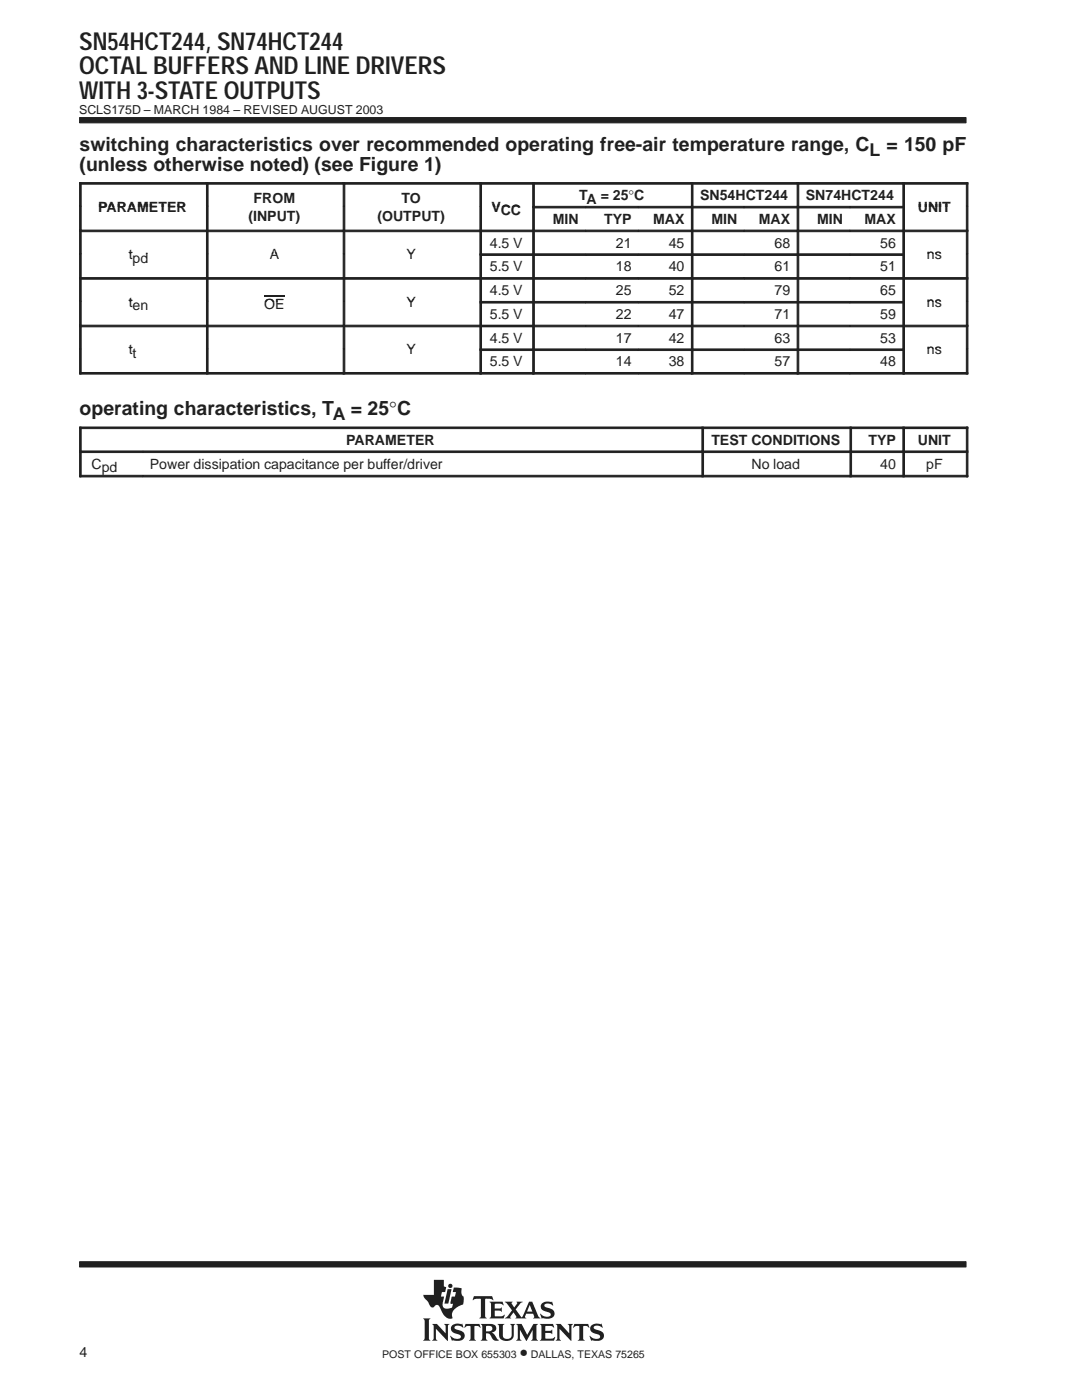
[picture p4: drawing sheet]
<svg xmlns="http://www.w3.org/2000/svg" width="216mm" height="279mm" viewBox="0 0 216 279" stroke-linecap="round" stroke-linejoin="round" font-family="sans-serif">
<g fill="#231f20" stroke="#231f20" stroke-width=".2">
<path d="M15.9 23.5h176.9v1h-176.9z" fill-rule="evenodd"/>
<path d="M15.9 251.8h176.9v1.1h-176.9z" fill-rule="evenodd"/>
</g>
<g fill="#231f20">
<path d="M89.3 257.3h.8l-.6 2.9h-.8z"/>
<path d="M95.9 264.2h2.1a.85 .85 0 0 1 1 .8 .85 .85 0 0 1-.9 .9l.4 .3 .7 1 .4 .2-.2 .1a1.11 1.11 0 0 1-1.4-.9l-.3-.4-.7-.1v1l.3 .5h-1.4l.3-.6v-2.3z" fill-rule="evenodd"/>
<path d="M100.7 259.8h1.6l-.2 .4 .5 .7 .6-.8-.1-.3h1.2l-.5 .3-.9 1.2 1 1.5a.22 .22 0 0 0 .3 .1 .22 .22 0 0 0 .1-.3l1.3-2.8h.6l1.2 2.9 .4 .4-1.4-.1a.24 .24 0 0 0 .2-.1 .24 .24 0 0 0 0-.3l-.2-.4h-1.4l-.3 .6 .3 .3h-2.2l.2-.3-.5-.9-.7 .9 .2 .3h-1.3l.5-.4 1-1.2z" fill-rule="evenodd"/>
<path d="M118 264.5a2.12 2.12 0 0 1 1.9-.2l.1-.1 .3 .8-.8-.4h-.7a.35 .35 0 0 0-.3 .3 .35 .35 0 0 0 .2 .4l.5 .1a1.16 1.16 0 0 1 1.2 1.6 1.23 1.23 0 0 1-1.1 .6l-1.1-.1-.2 .1-.4-1 .9 .5 .7 .1a.47 .47 0 0 0 .6-.4 .47 .47 0 0 0-.6-.5 1.28 1.28 0 0 1-1.4-1.4z" fill-rule="evenodd"/>
<path d="M114.6 264.2h2.8l.2 .8-.5-.4h-.6l-.1 .2v2.4l.3 .4h-1.4l.3-.4v-2.4l-.1-.2h-.6l-.6 .4z" fill-rule="evenodd"/>
<path d="M107.7 264.2h2.6l.2 .8-.6-.4-1.1 .1v.9h1l.4-.3v1l-.3-.3h-1.1v1.1h1.4l.5-.3-.2 .8h-2.8l.3-.6v-2.3z" fill-rule="evenodd"/>
<path d="M110.9 264.2h1l1.7 1.9v-1.5l-.3-.4h1l-.3 .4v3l-2.4-2.4v2l.3 .4h-1l.3-.4v-2.6z" fill-rule="evenodd"/>
<path d="M103 264.2h1.1l1.1 2.2 1.2-2.2h.9l-.3 .4v2.6l.4 .4h-1.4l.3-.4v-1.8l-1.3 2.2-1.3-2.2v1.7l.4 .5h-1.1l.3-.6v-2.3z" fill-rule="evenodd"/>
<path d="M90.2 264.5a2.17 2.17 0 0 1 1.9-.2l.1-.1 .3 .8-.8-.4h-.7a.36 .36 0 0 0-.3 .4 .36 .36 0 0 0 .4 .3l.3 .1a1.19 1.19 0 0 1 1.3 1.5l-.1 .1a1.23 1.23 0 0 1-1.1 .6l-1.1-.1-.2 .1-.4-1h.1a1.37 1.37 0 0 0 2.1 .3 .6 .6 0 0 0-.8-.7 1.08 1.08 0 0 1-1-.5 1.08 1.08 0 0 1 0-1.1z" fill-rule="evenodd"/>
<path d="M92.9 264.2h2.8l.2 .8-.5-.4h-.6l-.1 .2v2.4l.3 .4h-1.4l.2-.3 .1-.3v-2.3l-.7-.1-.6 .4z" fill-rule="evenodd"/>
<path d="M99.3 264.2h1.3l-.3 .4 .1 2.2 .2 .3 .8 .1a.73 .73 0 0 0 .7-.8v-1.8l-.3-.4h1l-.3 .4v1.9a1.56 1.56 0 0 1-1.3 1.2 1.56 1.56 0 0 1-1.5-.7l-.1-2.4z" fill-rule="evenodd"/>
<path d="M86.2 264.2h1l1.7 1.9v-1.5l-.3-.4h1.1l-.3 .4v3l-2.4-2.4v2l.3 .4h-1.1l.3-.6v-2.3z" fill-rule="evenodd"/>
<path d="M84.4 263.1h1.5l-.3 .4v3.7l.3 .4h-1.5l.3-.6v-3.4z" fill-rule="evenodd"/>
<path d="M94.6 258.7h3.6l.2 .8-.7-.3-.9 .1v3.4l.3 .4h-1.4l.3-.4v-3.4l-1-.1-.7 .3z" fill-rule="evenodd"/>
<path d="M97.7 259.8h2.6l.2 .7-.7-.3-1.1 .1v.8h1.1l.3-.2v.9l-.3-.2h-1.1v1l.1 .1h1.3l.5-.3h.1l-.2 .7h-2.8l.3-.5v-2.3z" fill-rule="evenodd"/>
<path d="M108.1 260.2l.1-.1a1.88 1.88 0 0 1 1.4-.3l.4 .1 .2-.2 .2 .8-1.1-.4a.44 .44 0 0 0-.7 .4 .44 .44 0 0 0 .6 .5 1.34 1.34 0 0 1 1.4 1.3 1.13 1.13 0 0 1-1.1 .9h-.8a.37 .37 0 0 0-.6 0l-.3-1h.1l.6 .5 .8 .1a.47 .47 0 0 0 .6-.5 .47 .47 0 0 0-.5-.4l-.2-.1a1.11 1.11 0 0 1-1.2-1.5z" fill-rule="evenodd"/>
<path d="M86.6 255.4h2v1.3l.4 .2-.2 1h-.6l-.2 .9h.6l-.2 1.1a1.11 1.11 0 0 0 .3 1.2l.6 .1 .9-.3 .2-.7-.5-.1 .2-1.3h.7l.2-.9h-.7l.3-1 1.5 .2v1l.1 .4 .3 .3v.9a.54 .54 0 0 1-.4 .7l-.4 .2a2.35 2.35 0 0 0-1.5 1.6v.4a.29 .29 0 0 1 .1 .3 .29 .29 0 0 1-.2 .3h-.1a2.21 2.21 0 0 1-2-1.9l-.1-.1a.68 .68 0 0 0-.5-.7 .68 .68 0 0 0-.8 .4 .88 .88 0 0 1-1.1-.9l-.8-.9-.2-.7h2.1z" fill-rule="evenodd"/>
<circle cx="89.9" cy="256.6" r=".43"/>
</g>
<g fill="#fff">
<path d="M105.7 260.4l.5 1.4h-1z"/>
<path d="M97 264.7l.6-.1a.56 .56 0 0 1 .7 .5 .56 .56 0 0 1-.7 .6h-.6z" fill-rule="evenodd"/>
</g>
<g fill="#231f20" stroke="#231f20" stroke-width=".2">
<path d="M15.9 36.4h.3v4.8h-.3z" fill-rule="evenodd"/>
<path d="M15.9 36.4h25.3v.4h-25.3z" fill-rule="evenodd"/>
<path d="M41.2 36.4h.3v4.8h-.3z" fill-rule="evenodd"/>
<path d="M41.2 36.4h27.3v.4h-27.3z" fill-rule="evenodd"/>
<path d="M68.5 36.4h.3v4.8h-.3z" fill-rule="evenodd"/>
<path d="M68.5 36.4h27.2v.4h-27.2z" fill-rule="evenodd"/>
<path d="M95.8 36.4h.3v4.8h-.3z" fill-rule="evenodd"/>
<path d="M95.8 36.4h10.5v.4h-10.5z" fill-rule="evenodd"/>
<path d="M106.3 36.4h.3v4.8h-.3z" fill-rule="evenodd"/>
<path d="M106.3 36.4h31.6v.4h-31.6z" fill-rule="evenodd"/>
<path d="M138 36.4h.3v4.8h-.3z" fill-rule="evenodd"/>
<path d="M138 36.4h21v.4h-21z" fill-rule="evenodd"/>
<path d="M159.1 36.4h.3v4.8h-.3z" fill-rule="evenodd"/>
<path d="M159.1 36.4h21v.4h-21z" fill-rule="evenodd"/>
<path d="M180.2 36.4h.3v4.8h-.3z" fill-rule="evenodd"/>
<path d="M192.8 36.4h.3v4.8h-.3z" fill-rule="evenodd"/>
<path d="M180.2 36.4h12.9v.4h-12.9z" fill-rule="evenodd"/>
<path d="M15.9 41.2h.3v4.7h-.3z" fill-rule="evenodd"/>
<path d="M41.2 41.2h.3v4.7h-.3z" fill-rule="evenodd"/>
<path d="M68.5 41.2h.3v4.7h-.3z" fill-rule="evenodd"/>
<path d="M95.8 41.2h.3v4.7h-.3z" fill-rule="evenodd"/>
<path d="M106.3 41.2h.3v4.7h-.3z" fill-rule="evenodd"/>
<path d="M106.3 41.2h10.5v.3h-10.5z" fill-rule="evenodd"/>
<path d="M116.9 41.2h10.5v.3h-10.5z" fill-rule="evenodd"/>
<path d="M127.4 41.2h10.5v.3h-10.5z" fill-rule="evenodd"/>
<path d="M138 41.2h.3v4.7h-.3z" fill-rule="evenodd"/>
<path d="M138 41.2h10.5v.3h-10.5z" fill-rule="evenodd"/>
<path d="M148.5 41.2h10.5v.3h-10.5z" fill-rule="evenodd"/>
<path d="M159.1 41.2h.3v4.7h-.3z" fill-rule="evenodd"/>
<path d="M159.1 41.2h10.5v.3h-10.5z" fill-rule="evenodd"/>
<path d="M169.6 41.2h10.5v.3h-10.5z" fill-rule="evenodd"/>
<path d="M180.2 41.2h.3v4.7h-.3z" fill-rule="evenodd"/>
<path d="M192.8 41.2h.3v4.7h-.3z" fill-rule="evenodd"/>
<path d="M15.9 45.9h.3v4.7h-.3z" fill-rule="evenodd"/>
<path d="M15.9 45.9h25.3v.3h-25.3z" fill-rule="evenodd"/>
<path d="M41.2 45.9h.3v4.7h-.3z" fill-rule="evenodd"/>
<path d="M41.2 45.9h27.3v.3h-27.3z" fill-rule="evenodd"/>
<path d="M68.5 45.9h.3v4.7h-.3z" fill-rule="evenodd"/>
<path d="M68.5 45.9h27.2v.3h-27.2z" fill-rule="evenodd"/>
<path d="M95.8 45.9h.3v4.7h-.3z" fill-rule="evenodd"/>
<path d="M95.8 45.9h10.5v.3h-10.5z" fill-rule="evenodd"/>
<path d="M106.3 45.9h.3v4.7h-.3z" fill-rule="evenodd"/>
<path d="M106.3 45.9h10.5v.3h-10.5z" fill-rule="evenodd"/>
<path d="M116.9 45.9h10.5v.3h-10.5z" fill-rule="evenodd"/>
<path d="M127.4 45.9h10.5v.3h-10.5z" fill-rule="evenodd"/>
<path d="M138 45.9h.3v4.7h-.3z" fill-rule="evenodd"/>
<path d="M138 45.9h10.5v.3h-10.5z" fill-rule="evenodd"/>
<path d="M148.5 45.9h10.5v.3h-10.5z" fill-rule="evenodd"/>
<path d="M159.1 45.9h.3v4.7h-.3z" fill-rule="evenodd"/>
<path d="M159.1 45.9h10.5v.3h-10.5z" fill-rule="evenodd"/>
<path d="M169.6 45.9h10.5v.3h-10.5z" fill-rule="evenodd"/>
<path d="M180.2 45.9h.3v4.7h-.3z" fill-rule="evenodd"/>
<path d="M192.8 45.9h.3v4.7h-.3z" fill-rule="evenodd"/>
<path d="M180.2 45.9h12.9v.3h-12.9z" fill-rule="evenodd"/>
<path d="M15.9 50.7h.3v4.7h-.3z" fill-rule="evenodd"/>
<path d="M41.2 50.7h.3v4.7h-.3z" fill-rule="evenodd"/>
<path d="M68.5 50.7h.3v4.7h-.3z" fill-rule="evenodd"/>
<path d="M95.8 50.7h.3v4.7h-.3z" fill-rule="evenodd"/>
<path d="M95.8 50.7h10.5v.3h-10.5z" fill-rule="evenodd"/>
<path d="M106.3 50.7h.3v4.7h-.3z" fill-rule="evenodd"/>
<path d="M106.3 50.7h10.5v.3h-10.5z" fill-rule="evenodd"/>
<path d="M116.9 50.7h10.5v.3h-10.5z" fill-rule="evenodd"/>
<path d="M127.4 50.7h10.5v.3h-10.5z" fill-rule="evenodd"/>
<path d="M138 50.7h.3v4.7h-.3z" fill-rule="evenodd"/>
<path d="M138 50.7h10.5v.3h-10.5z" fill-rule="evenodd"/>
<path d="M148.5 50.7h10.5v.3h-10.5z" fill-rule="evenodd"/>
<path d="M159.1 50.7h.3v4.7h-.3z" fill-rule="evenodd"/>
<path d="M159.1 50.7h10.5v.3h-10.5z" fill-rule="evenodd"/>
<path d="M169.6 50.7h10.5v.3h-10.5z" fill-rule="evenodd"/>
<path d="M180.2 50.7h.3v4.7h-.3z" fill-rule="evenodd"/>
<path d="M192.8 50.7h.3v4.7h-.3z" fill-rule="evenodd"/>
<path d="M15.9 55.4h.3v4.7h-.3z" fill-rule="evenodd"/>
<path d="M15.9 55.4h25.3v.3h-25.3z" fill-rule="evenodd"/>
<path d="M41.2 55.4h.3v4.7h-.3z" fill-rule="evenodd"/>
<path d="M41.2 55.4h27.3v.3h-27.3z" fill-rule="evenodd"/>
<path d="M68.5 55.4h.3v4.7h-.3z" fill-rule="evenodd"/>
<path d="M68.5 55.4h27.2v.3h-27.2z" fill-rule="evenodd"/>
<path d="M95.8 55.4h.3v4.7h-.3z" fill-rule="evenodd"/>
<path d="M95.8 55.4h10.5v.3h-10.5z" fill-rule="evenodd"/>
<path d="M106.3 55.4h.3v4.7h-.3z" fill-rule="evenodd"/>
<path d="M106.3 55.4h10.5v.3h-10.5z" fill-rule="evenodd"/>
<path d="M116.9 55.4h10.5v.3h-10.5z" fill-rule="evenodd"/>
<path d="M127.4 55.4h10.5v.3h-10.5z" fill-rule="evenodd"/>
<path d="M138 55.4h.3v4.7h-.3z" fill-rule="evenodd"/>
<path d="M138 55.4h10.5v.3h-10.5z" fill-rule="evenodd"/>
<path d="M148.5 55.4h10.5v.3h-10.5z" fill-rule="evenodd"/>
<path d="M159.1 55.4h.3v4.7h-.3z" fill-rule="evenodd"/>
<path d="M159.1 55.4h10.5v.3h-10.5z" fill-rule="evenodd"/>
<path d="M169.6 55.4h10.5v.3h-10.5z" fill-rule="evenodd"/>
<path d="M180.2 55.4h.3v4.7h-.3z" fill-rule="evenodd"/>
<path d="M192.8 55.4h.3v4.7h-.3z" fill-rule="evenodd"/>
<path d="M180.2 55.4h12.9v.3h-12.9z" fill-rule="evenodd"/>
<path d="M15.9 60.2h.3v4.7h-.3z" fill-rule="evenodd"/>
<path d="M41.2 60.2h.3v4.7h-.3z" fill-rule="evenodd"/>
<path d="M68.5 60.2h.3v4.7h-.3z" fill-rule="evenodd"/>
<path d="M95.8 60.2h.3v4.7h-.3z" fill-rule="evenodd"/>
<path d="M95.8 60.2h10.5v.3h-10.5z" fill-rule="evenodd"/>
<path d="M106.3 60.2h.3v4.7h-.3z" fill-rule="evenodd"/>
<path d="M106.3 60.2h10.5v.3h-10.5z" fill-rule="evenodd"/>
<path d="M116.9 60.2h10.5v.3h-10.5z" fill-rule="evenodd"/>
<path d="M127.4 60.2h10.5v.3h-10.5z" fill-rule="evenodd"/>
<path d="M138 60.2h.3v4.7h-.3z" fill-rule="evenodd"/>
<path d="M138 60.2h10.5v.3h-10.5z" fill-rule="evenodd"/>
<path d="M148.5 60.2h10.5v.3h-10.5z" fill-rule="evenodd"/>
<path d="M159.1 60.2h.3v4.7h-.3z" fill-rule="evenodd"/>
<path d="M159.1 60.2h10.5v.3h-10.5z" fill-rule="evenodd"/>
<path d="M169.6 60.2h10.5v.3h-10.5z" fill-rule="evenodd"/>
<path d="M180.2 60.2h.3v4.7h-.3z" fill-rule="evenodd"/>
<path d="M192.8 60.2h.3v4.7h-.3z" fill-rule="evenodd"/>
<path d="M15.9 64.9h.3v4.7h-.3z" fill-rule="evenodd"/>
<path d="M15.9 64.9h25.3v.3h-25.3z" fill-rule="evenodd"/>
<path d="M41.2 64.9h.3v4.7h-.3z" fill-rule="evenodd"/>
<path d="M41.2 64.9h27.3v.3h-27.3z" fill-rule="evenodd"/>
<path d="M68.5 64.9h.3v4.7h-.3z" fill-rule="evenodd"/>
<path d="M68.5 64.9h27.2v.3h-27.2z" fill-rule="evenodd"/>
<path d="M95.8 64.9h.3v4.7h-.3z" fill-rule="evenodd"/>
<path d="M106.3 64.9h.3v4.7h-.3z" fill-rule="evenodd"/>
<path d="M106.3 64.9h10.5v.3h-10.5z" fill-rule="evenodd"/>
<path d="M116.9 64.9h10.5v.3h-10.5z" fill-rule="evenodd"/>
<path d="M127.4 64.9h10.5v.3h-10.5z" fill-rule="evenodd"/>
<path d="M138 64.9h.3v4.7h-.3z" fill-rule="evenodd"/>
<path d="M138 64.9h10.5v.3h-10.5z" fill-rule="evenodd"/>
<path d="M148.5 64.9h10.5v.3h-10.5z" fill-rule="evenodd"/>
<path d="M159.1 64.9h.3v4.7h-.3z" fill-rule="evenodd"/>
<path d="M159.1 64.9h10.5v.3h-10.5z" fill-rule="evenodd"/>
<path d="M169.6 64.9h10.5v.3h-10.5z" fill-rule="evenodd"/>
<path d="M180.2 64.9h.3v4.7h-.3z" fill-rule="evenodd"/>
<path d="M192.8 64.9h.3v4.7h-.3z" fill-rule="evenodd"/>
<path d="M180.2 64.9h12.9v.3h-12.9z" fill-rule="evenodd"/>
<path d="M15.9 69.6h.3v5.1h-.3z" fill-rule="evenodd"/>
<path d="M15.9 74.3h25.3v.4h-25.3z" fill-rule="evenodd"/>
<path d="M41.2 69.6h.3v5.1h-.3z" fill-rule="evenodd"/>
<path d="M41.2 74.3h27.3v.4h-27.3z" fill-rule="evenodd"/>
<path d="M68.5 69.6h.3v5.1h-.3z" fill-rule="evenodd"/>
<path d="M68.5 74.3h27.2v.4h-27.2z" fill-rule="evenodd"/>
<path d="M95.8 69.6h.3v5.1h-.3z" fill-rule="evenodd"/>
<path d="M95.8 69.6h10.5v.4h-10.5z" fill-rule="evenodd"/>
<path d="M95.8 74.3h10.5v.4h-10.5z" fill-rule="evenodd"/>
<path d="M106.3 69.6h.3v5.1h-.3z" fill-rule="evenodd"/>
<path d="M106.3 69.6h10.5v.4h-10.5z" fill-rule="evenodd"/>
<path d="M106.3 74.3h10.5v.4h-10.5z" fill-rule="evenodd"/>
<path d="M116.9 69.6h10.5v.4h-10.5z" fill-rule="evenodd"/>
<path d="M116.9 74.3h10.5v.4h-10.5z" fill-rule="evenodd"/>
<path d="M127.4 69.6h10.5v.4h-10.5z" fill-rule="evenodd"/>
<path d="M127.4 74.3h10.5v.4h-10.5z" fill-rule="evenodd"/>
<path d="M138 69.6h.3v5.1h-.3z" fill-rule="evenodd"/>
<path d="M138 69.6h10.5v.4h-10.5z" fill-rule="evenodd"/>
<path d="M138 74.3h10.5v.4h-10.5z" fill-rule="evenodd"/>
<path d="M148.5 69.6h10.5v.4h-10.5z" fill-rule="evenodd"/>
<path d="M148.5 74.3h10.5v.4h-10.5z" fill-rule="evenodd"/>
<path d="M159.1 69.6h.3v5.1h-.3z" fill-rule="evenodd"/>
<path d="M159.1 69.6h10.5v.4h-10.5z" fill-rule="evenodd"/>
<path d="M159.1 74.3h10.5v.4h-10.5z" fill-rule="evenodd"/>
<path d="M169.6 69.6h10.5v.4h-10.5z" fill-rule="evenodd"/>
<path d="M169.6 74.3h10.5v.4h-10.5z" fill-rule="evenodd"/>
<path d="M180.2 69.6h.3v5.1h-.3z" fill-rule="evenodd"/>
<path d="M192.8 69.6h.3v5.1h-.3z" fill-rule="evenodd"/>
<path d="M180.2 74.3h12.9v.4h-12.9z" fill-rule="evenodd"/>
<path d="M15.9 85.2h.3v4.8h-.3z" fill-rule="evenodd"/>
<path d="M15.9 85.2h124.1v.3h-124.1z" fill-rule="evenodd"/>
<path d="M140.1 85.2h.3v4.8h-.3z" fill-rule="evenodd"/>
<path d="M140.1 85.2h29.5v.3h-29.5z" fill-rule="evenodd"/>
<path d="M169.6 85.2h.3v4.8h-.3z" fill-rule="evenodd"/>
<path d="M169.6 85.2h10.5v.3h-10.5z" fill-rule="evenodd"/>
<path d="M180.2 85.2h.3v4.8h-.3z" fill-rule="evenodd"/>
<path d="M192.8 85.2h.3v4.8h-.3z" fill-rule="evenodd"/>
<path d="M15.9 90h.3v5.2h-.3z" fill-rule="evenodd"/>
<path d="M15.9 90h12.6v.3h-12.6z" fill-rule="evenodd"/>
<path d="M15.9 94.9h12.6v.3h-12.6z" fill-rule="evenodd"/>
<path d="M28.5 90h111.5v.3h-111.5z" fill-rule="evenodd"/>
<path d="M28.5 94.9h111.5v.3h-111.5z" fill-rule="evenodd"/>
<path d="M140.1 90h.3v5.2h-.3z" fill-rule="evenodd"/>
<path d="M140.1 90h29.5v.3h-29.5z" fill-rule="evenodd"/>
<path d="M140.1 94.9h29.5v.3h-29.5z" fill-rule="evenodd"/>
<path d="M169.6 90h.3v5.2h-.3z" fill-rule="evenodd"/>
<path d="M169.6 90h10.5v.3h-10.5z" fill-rule="evenodd"/>
<path d="M169.6 94.9h10.5v.3h-10.5z" fill-rule="evenodd"/>
<path d="M180.2 90h.3v5.2h-.3z" fill-rule="evenodd"/>
<path d="M192.8 90h.3v5.2h-.3z" fill-rule="evenodd"/>
<path d="M180.2 90h12.9v.3h-12.9z" fill-rule="evenodd"/>
<path d="M180.2 94.9h12.9v.3h-12.9z" fill-rule="evenodd"/>
</g>
<path d="M52.7 59.1h4.1M95.8 64.9h10.5v.3h-10.5zM180.2 85.2h12.9v.3h-12.9z" fill="none" stroke="#231f20" stroke-width=".2"/>
<path d="M95.8 65.1h10.5M180.2 85.4h12.9" fill="none" stroke="#231f20" stroke-width=".32"/>
<g font-size="4.9" fill="#231f20">
<text x="15.8" y="9.9">SN54HCT244, SN74HCT244</text>
<text x="15.8" y="14.8">OCTAL BUFFERS AND LINE DRIVERS</text>
<text x="15.8" y="19.8">WITH 3-STATE OUTPUTS</text>
</g>
<g font-size="3.9" fill="#231f20">
<text x="15.9" y="34.1">(unless otherwise noted) (see Figure 1)</text>
<text x="15.9" y="30.2">switching characteristics over recommended operating free-air temperature range, C</text>
<text x="15.9" y="82.9">operating characteristics, T</text>
</g>
<g font-size="3.5" fill="#231f20">
<text x="173.5" y="31.2">L = 150 pF</text>
<text x="66.4" y="83.8">A = 25°C</text>
<text x="103.7" y="271">•</text>
</g>
<g font-size="2.8" fill="#231f20">
<text x="50.6" y="40.6">FROM</text>
<text x="80.1" y="40.6">TO</text>
<text x="115.5" y="39.9">TA = 25°C</text>
<text x="139.7" y="39.9">SN54HCT244</text>
<text x="160.8" y="39.9">SN74HCT244</text>
<text x="19.6" y="42.3">PARAMETER</text>
<text x="49.6" y="44.1">(INPUT)</text>
<text x="75.3" y="44.1">(OUTPUT)</text>
<text x="98" y="42.3">VCC</text>
<text x="110.3" y="44.7">MIN</text>
<text x="120.5" y="44.7">TYP</text>
<text x="130.3" y="44.7">MAX</text>
<text x="142" y="44.7">MIN</text>
<text x="151.4" y="44.7">MAX</text>
<text x="163.1" y="44.7">MIN</text>
<text x="172.5" y="44.7">MAX</text>
<text x="183.1" y="42.3">UNIT</text>
<text x="25.7" y="51.8">tpd</text>
<text x="53.8" y="51.8">A</text>
<text x="81.1" y="51.8">Y</text>
<text x="97.7" y="49.4">4.5 V</text>
<text x="122.9" y="49.4">21</text>
<text x="133.4" y="49.4">45</text>
<text x="154.5" y="49.4">68</text>
<text x="175.6" y="49.4">56</text>
<text x="184.9" y="51.8">ns</text>
<text x="97.7" y="54.1">5.5 V</text>
<text x="97.7" y="58.9">4.5 V</text>
<text x="122.9" y="54.1">18</text>
<text x="122.9" y="58.9">25</text>
<text x="133.4" y="54.1">40</text>
<text x="133.4" y="58.9">52</text>
<text x="154.5" y="54.1">61</text>
<text x="154.5" y="58.9">79</text>
<text x="175.6" y="54.1">51</text>
<text x="175.6" y="58.9">65</text>
<text x="25.7" y="61.2">ten</text>
<text x="52.7" y="61.7">OE</text>
<text x="81.1" y="61.2">Y</text>
<text x="97.7" y="63.6">5.5 V</text>
<text x="122.9" y="63.6">22</text>
<text x="133.4" y="63.6">47</text>
<text x="154.5" y="63.6">71</text>
<text x="175.6" y="63.6">59</text>
<text x="184.9" y="61.2">ns</text>
<text x="25.7" y="70.7">tt</text>
<text x="81.1" y="70.7">Y</text>
<text x="97.7" y="68.4">4.5 V</text>
<text x="122.9" y="68.4">17</text>
<text x="133.4" y="68.4">42</text>
<text x="154.5" y="68.4">63</text>
<text x="175.6" y="68.4">53</text>
<text x="184.9" y="70.7">ns</text>
<text x="97.7" y="73.1">5.5 V</text>
<text x="122.9" y="73.1">14</text>
<text x="133.4" y="73.1">38</text>
<text x="154.5" y="73.1">57</text>
<text x="175.6" y="73.1">48</text>
<text x="69.1" y="88.7">PARAMETER</text>
<text x="141.9" y="88.7">TEST CONDITIONS</text>
<text x="173.3" y="88.7">TYP</text>
<text x="183.1" y="88.7">UNIT</text>
<text x="18.3" y="93.5">Cpd</text>
<text x="29.9" y="93.5">Power dissipation capacitance per buffer/driver</text>
<text x="150" y="93.5">No load</text>
<text x="175.6" y="93.5">40</text>
<text x="184.8" y="93.5">pF</text>
<text x="15.9" y="270.8">4</text>
</g>
<text font-size="2.5" fill="#231f20" x="15.8" y="22.7">SCLS175D – MARCH 1984 – REVISED AUGUST 2003</text>
<g font-size="2.1" fill="#231f20">
<text x="76.3" y="271">POST OFFICE BOX 655303</text>
<text x="105.9" y="271">DALLAS, TEXAS 75265</text>
</g>
</svg>
